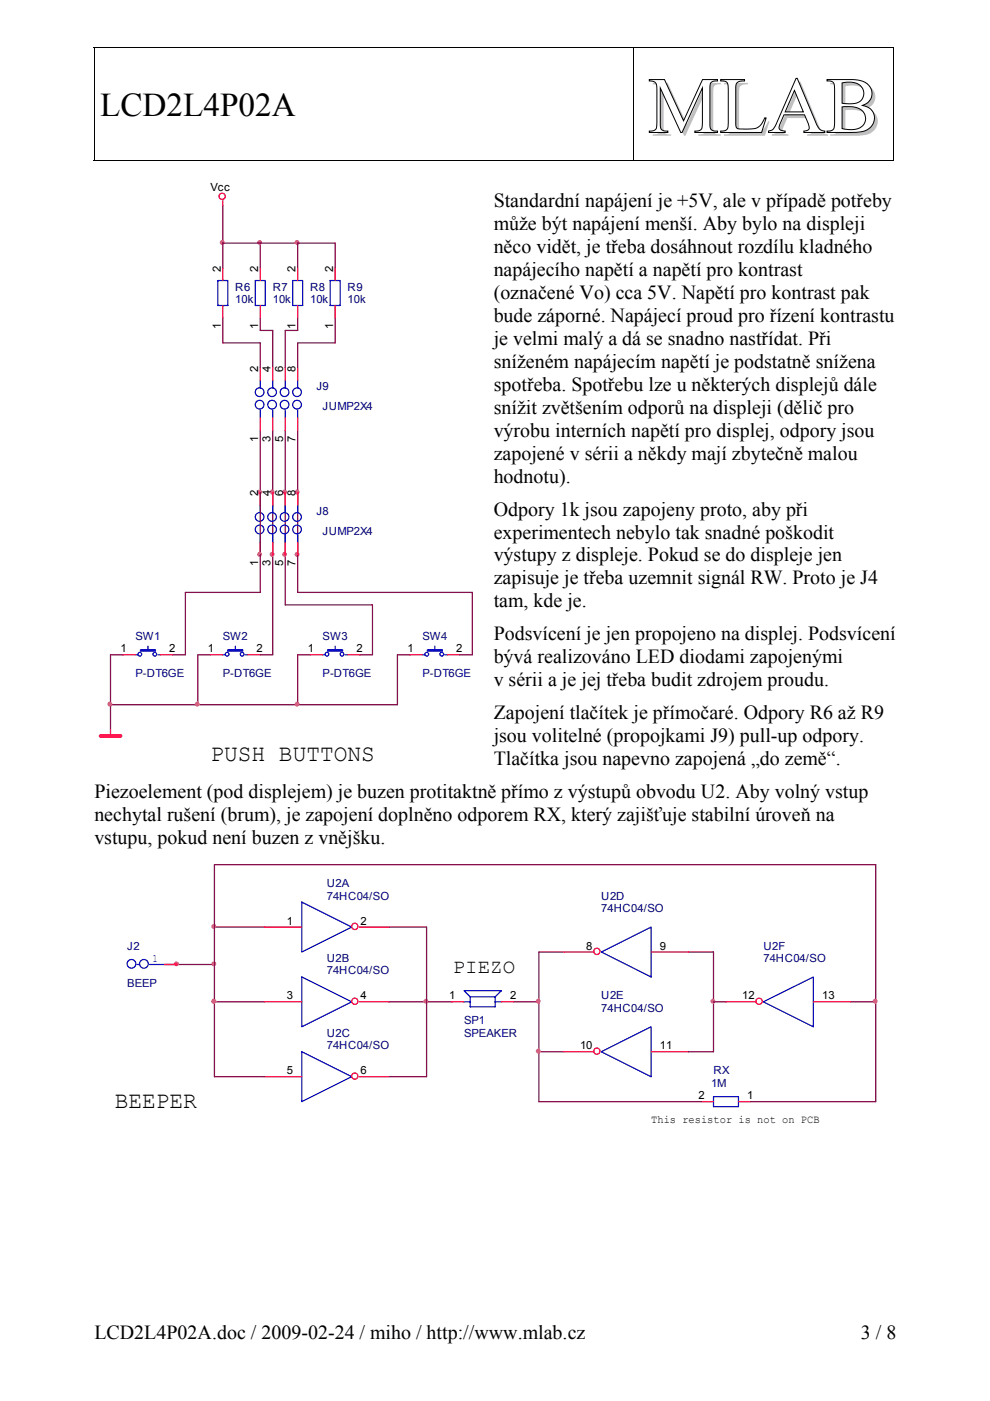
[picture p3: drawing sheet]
<svg xmlns="http://www.w3.org/2000/svg" width="210mm" height="297mm" viewBox="0 0 210 297" stroke-linecap="round" stroke-linejoin="round" font-family="sans-serif">
<g fill="#fff" stroke="#000" stroke-width=".21">
<path d="M137.7 16.9h3.2l4 8.7 4-8.7h3.2v.3a1.17 1.17 0 0 0-1.6 1.2v8.2a1.16 1.16 0 0 0 1.6 1.2v.3h-4.8v-.3a1.29 1.29 0 0 0 1.3-.3 1.29 1.29 0 0 0 .3-1.4v-7.5l-4.3 9.5h-.3l-4.3-9.5v8a1.14 1.14 0 0 0 1.6 1.2v.3h-3.9v-.3a1.29 1.29 0 0 0 1.3-.3 1.29 1.29 0 0 0 .3-1.4v-7.3a1.32 1.32 0 0 0-1.6-1.6z" fill-rule="evenodd"/>
<path d="M152.8 16.9h5.1v.3a1.36 1.36 0 0 0-1.9 1.2v8a.77 .77 0 0 0 .8 .9h2.3a2.71 2.71 0 0 0 2.8-1.8l.3-.5h.2l-.9 3.1h-8.7v-.3a1.32 1.32 0 0 0 1.6-1.7v-7.7a1.15 1.15 0 0 0-1.6-1.2z" fill-rule="evenodd"/>
<path d="M168.8 16.6h.2l4 9.3a2.25 2.25 0 0 0 1.9 1.9v.3h-4.5v-.3a.92 .92 0 0 0 1.1-.4 .92 .92 0 0 0-.1-1.1l-.8-2h-4.4l-.7 1.8a.96 .96 0 0 0 .1 1.5l.9 .2v.3h-3.6v-.3a2.38 2.38 0 0 0 1.9-2zM168.4 19.2l-1.9 4.5h3.8z" fill-rule="evenodd"/>
<path d="M175.3 16.9h5.5a4 4 0 0 1 3.9 2 2.59 2.59 0 0 1-1.8 3.5 2.77 2.77 0 0 1 2.5 2.7 2.77 2.77 0 0 1-2.5 2.8l-1.4 .2h-6.2v-.3a1.31 1.31 0 0 0 1.4-.4 1.31 1.31 0 0 0 .3-1.3v-7.2a1.3 1.3 0 0 0-.3-1.4 1.3 1.3 0 0 0-1.4-.3zM178.5 17.6v4.3a5.6 5.6 0 0 0 3.9-.5 2.31 2.31 0 0 0 .5-2.5 2.31 2.31 0 0 0-2.2-1.4l-1.1-.1zM178.5 22.7v4.6a4.3 4.3 0 0 0 4.6-.8 2.42 2.42 0 0 0-2-3.8z" fill-rule="evenodd"/>
</g>
<path d="M19.9 10h.2v.2h-.2zM189.4 10h.2v.2h-.2zM189.4 33.9h.2v.2h-.2z" fill="#000"/>
<path d="M19.9 10.1h169.7M20 10.2v23.9M134.3 10.2v23.9M189.5 10.2v23.9M19.9 34h114.3M134.4 34h55" fill="none" stroke="#000" stroke-width=".21"/>
<path d="M64 223l10.6 5.3-10.6 5.3zM151.3 232.5h5.3v2.1h-5.3z" fill="none" stroke="#00f" stroke-width=".26"/>
<path d="M56 228.3h8M148.6 233.6h2.7M156.6 233.6h2.6" fill="none" stroke="#f00" stroke-width=".26"/>
<path d="M45.5 183.3v13.3h10.5M109 212.4h5.3M151.3 212.4v10.6M114.3 223h5.2" fill="none" stroke="#800040" stroke-width=".26"/>
<circle cx="45.3" cy="196.4" r=".39" fill="#f0f" stroke="#f0f" stroke-width=".26"/>
<circle cx="75.2" cy="228.2" r=".66" fill="#fff" stroke="#f00" stroke-width=".26"/>
<path d="M95.7 212.4h2.7M106.3 212.4h2.7M172.4 212.4h8M76.2 228.3h6.3" fill="none" stroke="#f00" stroke-width=".26"/>
<path d="M185.7 183.3v29.1h-5.3M37.5 204.5h8M56 212.4h-10.5v15.9h10.5M82.5 212.4h13.2M90.4 212.4v15.9M114.3 212.4v10.6M146 201.8h5.3" fill="none" stroke="#800040" stroke-width=".26"/>
<g fill="#f0f" stroke="#f0f" stroke-width=".26">
<circle cx="45.3" cy="212.3" r=".4"/>
<circle cx="90.3" cy="212.3" r=".4"/>
<circle cx="37.4" cy="204.4" r=".39"/>
<circle cx="45.3" cy="204.4" r=".39"/>
</g>
<path d="M98.4 210h7.9l-1.3 1.3h-5.3zM98.4 212.4h1.3M99.7 211.3v2.2h5.3v-2.2M105 212.4h1.3M161.9 212.4l10.5-5.3v10.6z" fill="none" stroke="#00f" stroke-width=".26"/>
<circle cx="160.9" cy="212.3" r=".66" fill="#fff" stroke="#f00" stroke-width=".26"/>
<path d="M56 212.4h8M153.9 212.4h6.4" fill="none" stroke="#f00" stroke-width=".26"/>
<path d="M45.5 196.6v15.8M114.3 201.8h5.2" fill="none" stroke="#800040" stroke-width=".26"/>
<circle cx="45.3" cy="212.3" r=".4" fill="#f0f" stroke="#f0f" stroke-width=".26"/>
<path d="M64 207.1l10.6 5.3-10.6 5.3z" fill="none" stroke="#00f" stroke-width=".26"/>
<circle cx="75.2" cy="212.3" r=".66" fill="#fff" stroke="#f00" stroke-width=".26"/>
<path d="M76.2 212.4h6.3M138 201.8h8" fill="none" stroke="#f00" stroke-width=".26"/>
<path d="M127.5 201.8l10.5-5.2v10.5z" fill="none" stroke="#00f" stroke-width=".26"/>
<circle cx="126.5" cy="201.7" r=".66" fill="#fff" stroke="#f00" stroke-width=".26"/>
<path d="M34.9 204.5h2.6M119.5 201.8h6.4M138 223h8" fill="none" stroke="#f00" stroke-width=".26"/>
<path d="M82.5 196.6h7.9M151.3 201.8v10.6M114.3 223v10.6" fill="none" stroke="#800040" stroke-width=".26"/>
<g fill="#f0f" stroke="#f0f" stroke-width=".26">
<circle cx="114.1" cy="222.9" r=".4"/>
<circle cx="151.2" cy="212.3" r=".4"/>
</g>
<g fill="none" stroke="#00f" stroke-width=".26">
<path d="M29.1 204.5h.5M31.7 204.5h3.2M127.5 223l10.5-5.3v10.6z"/>
<circle cx="27.9" cy="204.4" r=".93"/>
<circle cx="30.5" cy="204.4" r=".92"/>
</g>
<circle cx="126.6" cy="222.9" r=".66" fill="#fff" stroke="#f00" stroke-width=".26"/>
<path d="M56 196.6h8M119.5 223h6.4" fill="none" stroke="#f00" stroke-width=".26"/>
<path d="M90.4 196.6v15.8M114.3 233.6h34.3M146 223h5.3M159.2 233.6h26.5" fill="none" stroke="#800040" stroke-width=".26"/>
<path d="M64 191.3l10.6 5.3-10.6 5.2z" fill="none" stroke="#00f" stroke-width=".26"/>
<circle cx="75.2" cy="196.4" r=".66" fill="#fff" stroke="#f00" stroke-width=".26"/>
<g fill="none" stroke="#f00" stroke-width=".26">
<path d="M47.2 42.5v1.1M47.2 56.8v2.7M55.2 56.8v2.7M63.1 56.8v2.7M71.1 56.8v2.7M47.2 64.8v2.6M55.2 64.8v2.6M55.2 78v2.6M57.8 78v2.6M60.5 78v2.6M63.1 64.8v2.6M63.1 78v2.6"/>
<path d="M71.1 64.8v2.6M55.2 88.6v2.6M57.8 88.6v2.6M60.5 88.6v2.6M63.1 88.6v2.6M55.2 104.5v2.6M55.2 115v2.7M57.8 104.5v2.6M57.8 115v2.7M60.5 104.5v2.6M60.5 115v2.7M63.1 104.5v2.6"/>
<path d="M63.1 115v2.7M26.1 138.8h2.6M34 138.8h2.7M44.6 138.8h2.6M52.5 138.8h2.7M65.8 138.8h2.6M73.7 138.8h2.6M86.9 138.8h2.7M94.8 138.8h2.7M23.4 154.7v1.3M76.2 196.6h6.3"/>
<circle cx="47.1" cy="41.6" r=".66"/>
</g>
<g fill="none" stroke="#800040" stroke-width=".26">
<path d="M47.2 43.6v13.2M47.2 51.5h23.9v5.3M55.2 51.5v5.3M63.1 51.5v5.3M47.2 67.4v5.3h8v5.3M55.2 67.4v2.7h2.6v7.9M63.1 67.4v2.7h-2.6v7.9M71.1 67.4v5.3h-8v5.3M55.2 91.2v34.4h-15.9v13.2h-2.6M57.8 91.2v47.6h-2.6M60.5 91.2v37h18.5v10.6h-2.7M63.1 91.2v34.4h37v13.2h-2.6"/>
<path d="M26.1 138.8h-2.7v15.9M44.6 138.8h-2.6v10.6M65.8 138.8h-2.7v10.6M86.9 138.8h-2.6v10.6h-60.9M45.5 183.3h140.2M114.3 201.8v10.6M151.3 212.4h2.6M185.7 212.4v21.2M82.5 228.3h7.9"/>
</g>
<g fill="#f0f" stroke="#f0f" stroke-width=".26">
<circle cx="114.1" cy="212.3" r=".4"/>
<circle cx="185.5" cy="212.3" r=".4"/>
<circle cx="55" cy="51.4" r=".39"/>
<circle cx="47.1" cy="51.4" r=".39"/>
<circle cx="63" cy="51.4" r=".39"/>
<circle cx="55" cy="104.3" r=".39"/>
<circle cx="57.7" cy="104.3" r=".39"/>
<circle cx="57.7" cy="117.5" r=".4"/>
<circle cx="63" cy="117.5" r=".4"/>
<circle cx="60.3" cy="104.3" r=".39"/>
<circle cx="63" cy="104.3" r=".39"/>
<circle cx="60.3" cy="117.5" r=".4"/>
<circle cx="55" cy="117.5" r=".4"/>
<circle cx="63" cy="149.3" r=".4"/>
<circle cx="23.3" cy="149.3" r=".4"/>
<circle cx="41.8" cy="149.3" r=".4"/>
</g>
<g fill="none" stroke="#00f" stroke-width=".26">
<path d="M46.2 59.5h2.1v5.3h-2.1zM54.1 59.5h2.1v5.3h-2.1zM62.1 59.5h2.1v5.3h-2.1zM70 59.5h2.1v5.3h-2.1zM55.2 80.6v1.6M55.2 87v1.6M57.8 80.6v1.6M57.8 87v1.6M60.5 80.6v1.6M60.5 87v1.6M63.1 80.6v1.6M63.1 87v1.6"/>
<path d="M55.2 107.1v1.6M55.2 113.5v1.5M57.8 107.1v1.6M57.8 113.5v1.5M60.5 107.1v1.6M60.5 113.5v1.5M63.1 107.1v1.6M63.1 113.5v1.5M28.7 138.8h.6M31.4 137v.8M33.5 138.8h.5M47.2 138.8h.6"/>
<path d="M49.9 137v.8M52 138.8h.5M68.4 138.8h.5M71.1 137v.8M73.2 138.8h.5M89.6 138.8h.5M92.2 137v.8M94.3 138.8h.5"/>
<circle cx="55" cy="83.2" r=".92"/>
<circle cx="55" cy="85.8" r=".92"/>
<circle cx="57.7" cy="83.2" r=".92"/>
<circle cx="57.7" cy="85.8" r=".92"/>
<circle cx="60.3" cy="83.2" r=".92"/>
<circle cx="60.3" cy="85.8" r=".92"/>
<circle cx="63" cy="85.8" r=".92"/>
<circle cx="63" cy="83.2" r=".92"/>
<circle cx="55" cy="109.6" r=".92"/>
<circle cx="55" cy="112.3" r=".92"/>
<circle cx="57.7" cy="109.6" r=".92"/>
<circle cx="57.7" cy="112.3" r=".92"/>
<circle cx="60.3" cy="109.6" r=".92"/>
<circle cx="60.3" cy="112.3" r=".92"/>
<circle cx="63" cy="109.6" r=".92"/>
<circle cx="63" cy="112.3" r=".92"/>
<circle cx="29.6" cy="138.7" r=".4"/>
<circle cx="32.8" cy="138.7" r=".4"/>
<circle cx="48.2" cy="138.7" r=".4"/>
<circle cx="51.3" cy="138.7" r=".4"/>
<circle cx="69.3" cy="138.7" r=".4"/>
<circle cx="72.5" cy="138.7" r=".4"/>
<circle cx="90.5" cy="138.7" r=".4"/>
<circle cx="93.7" cy="138.7" r=".4"/>
</g>
<g fill="#00f" stroke="#00f" stroke-width=".26">
<path d="M29.8 137.8h3.2v.2h-3.2z" fill-rule="evenodd"/>
<path d="M90.6 137.8h3.2v.2h-3.2z" fill-rule="evenodd"/>
<path d="M48.3 137.8h3.2v.2h-3.2z" fill-rule="evenodd"/>
<path d="M69.5 137.8h3.1v.2h-3.1z" fill-rule="evenodd"/>
</g>
<path d="M21.3 156h4.2" fill="none" stroke="#f00" stroke-width=".79"/>
<text font-size="16.9" fill="#c0c0c0" x="138.1" y="28.8">MLAB</text>
<text font-size="7" x="21.2" y="24.6">LCD2L4P02A</text>
<g font-size="5">
<text x="44.6" y="161.4">PUSH BUTTONS</text>
<text x="24.3" y="234.9">BEEPER</text>
</g>
<g font-size="4.2">
<text x="104.7" y="43.9">Standardní napájení je +5V, ale v případě potřeby</text>
<text x="104.7" y="48.8">může být napájení menší. Aby bylo na displeji</text>
<text x="104.7" y="53.6">něco vidět, je třeba dosáhnout rozdílu kladného</text>
<text x="104.7" y="58.5">napájecího napětí a napětí pro kontrast</text>
<text x="104.7" y="63.4">(označené Vo) cca 5V. Napětí pro kontrast pak</text>
<text x="104.7" y="68.2">bude záporné. Napájecí proud pro řízení kontrastu</text>
<text x="104.7" y="73.1">je velmi malý a dá se snadno nastřídat. Při</text>
<text x="104.7" y="78">sníženém napájecím napětí je podstatně snížena</text>
<text x="104.7" y="82.8">spotřeba. Spotřebu lze u některých displejů dále</text>
<text x="104.7" y="87.7">snížit zvětšením odporů na displeji (dělič pro</text>
<text x="104.7" y="92.6">výrobu interních napětí pro displej, odpory jsou</text>
<text x="104.7" y="97.5">zapojené v sérii a někdy mají zbytečně malou</text>
<text x="104.7" y="102.3">hodnotu).</text>
<text x="104.7" y="109.3">Odpory 1k jsou zapojeny proto, aby při</text>
<text x="104.7" y="114.2">experimentech nebylo tak snadné poškodit</text>
<text x="104.7" y="119">výstupy z displeje. Pokud se do displeje jen</text>
<text x="104.7" y="123.9">zapisuje je třeba uzemnit signál RW. Proto je J4</text>
<text x="104.7" y="128.8">tam, kde je.</text>
<text x="104.7" y="135.8">Podsvícení je jen propojeno na displej. Podsvícení</text>
<text x="104.7" y="140.6">bývá realizováno LED diodami zapojenými</text>
<text x="104.7" y="145.5">v sérii a je jej třeba budit zdrojem proudu.</text>
<text x="104.7" y="152.5">Zapojení tlačítek je přímočaré. Odpory R6 až R9</text>
<text x="104.7" y="157.4">jsou volitelné (propojkami J9) pull-up odpory.</text>
<text x="104.7" y="162.2">Tlačítka jsou napevno zapojená „do země“.</text>
<text x="20" y="169.2">Piezoelement (pod displejem) je buzen protitaktně přímo z výstupů obvodu U2. Aby volný vstup</text>
<text x="20" y="174.1">nechytal rušení (brum), je zapojení doplněno odporem RX, který zajišťuje stabilní úroveň na</text>
<text x="20" y="178.9">vstupu, pokud není buzen z vnějšku.</text>
<text x="96" y="206.3">PIEZO</text>
<text x="20" y="283.9">LCD2L4P02A.doc / 2009-02-24 / miho / http://www.mlab.cz</text>
<text x="182.5" y="283.9">3 / 8</text>
</g>
<g font-size="2.4">
<text x="44.6" y="40.4">Vcc</text>
<text x="46.8" y="57.6" transform="rotate(-90 46.8 57.6)">2</text>
<text x="54.7" y="57.6" transform="rotate(-90 54.7 57.6)">2</text>
<text x="62.7" y="57.6" transform="rotate(-90 62.7 57.6)">2</text>
<text x="70.6" y="57.6" transform="rotate(-90 70.6 57.6)">2</text>
<text x="46.8" y="69.8" transform="rotate(-90 46.8 69.8)">1</text>
<text x="54.7" y="69.8" transform="rotate(-90 54.7 69.8)">1</text>
<text x="62.7" y="69.8" transform="rotate(-90 62.7 69.8)">1</text>
<text x="70.6" y="69.8" transform="rotate(-90 70.6 69.8)">1</text>
<text x="54.7" y="78.8" transform="rotate(-90 54.7 78.8)">2</text>
<text x="57.4" y="78.8" transform="rotate(-90 57.4 78.8)">4</text>
<text x="60" y="78.8" transform="rotate(-90 60 78.8)">6</text>
<text x="62.7" y="78.8" transform="rotate(-90 62.7 78.8)">8</text>
<text x="54.7" y="93.6" transform="rotate(-90 54.7 93.6)">1</text>
<text x="57.4" y="93.6" transform="rotate(-90 57.4 93.6)">3</text>
<text x="60" y="93.6" transform="rotate(-90 60 93.6)">5</text>
<text x="62.7" y="93.6" transform="rotate(-90 62.7 93.6)">7</text>
<text x="54.7" y="105.3" transform="rotate(-90 54.7 105.3)">2</text>
<text x="57.4" y="105.3" transform="rotate(-90 57.4 105.3)">4</text>
<text x="60" y="105.3" transform="rotate(-90 60 105.3)">6</text>
<text x="62.7" y="105.3" transform="rotate(-90 62.7 105.3)">8</text>
<text x="54.7" y="120.1" transform="rotate(-90 54.7 120.1)">1</text>
<text x="57.4" y="120.1" transform="rotate(-90 57.4 120.1)">3</text>
<text x="60" y="120.1" transform="rotate(-90 60 120.1)">5</text>
<text x="62.7" y="120.1" transform="rotate(-90 62.7 120.1)">7</text>
<text x="25.5" y="138.3">1</text>
<text x="35.9" y="138.3">2</text>
<text x="44.1" y="138.3">1</text>
<text x="54.4" y="138.3">2</text>
<text x="65.2" y="138.3">1</text>
<text x="75.6" y="138.3">2</text>
<text x="86.4" y="138.3">1</text>
<text x="96.7" y="138.3">2</text>
<text x="60.8" y="196">1</text>
<text x="76.4" y="196">2</text>
<text x="124.3" y="201.3">8</text>
<text x="139.9" y="201.3">9</text>
<text x="60.8" y="211.9">3</text>
<text x="76.4" y="211.9">4</text>
<text x="95.2" y="211.9">1</text>
<text x="108.2" y="211.9">2</text>
<text x="157.4" y="211.9">12</text>
<text x="174.3" y="211.9">13</text>
<text x="60.8" y="227.8">5</text>
<text x="76.4" y="227.8">6</text>
<text x="123" y="222.5">10</text>
<text x="139.9" y="222.5">11</text>
<text x="148.1" y="233.1">2</text>
<text x="158.4" y="233.1">1</text>
<text x="138.1" y="238.1">This resistor is not on PCB</text>
</g>
<g font-size="2.4" fill="#000080">
<text x="49.9" y="61.6">R6</text>
<text x="49.9" y="64.2">10k</text>
<text x="57.8" y="61.6">R7</text>
<text x="57.8" y="64.2">10k</text>
<text x="65.8" y="61.6">R8</text>
<text x="65.8" y="64.2">10k</text>
<text x="73.7" y="61.6">R9</text>
<text x="73.7" y="64.2">10k</text>
<text x="67.1" y="82.8">J9</text>
<text x="68.4" y="87">JUMP2X4</text>
<text x="67.1" y="109.2">J8</text>
<text x="68.4" y="113.5">JUMP2X4</text>
<text x="28.7" y="135.7">SW1</text>
<text x="47.2" y="135.7">SW2</text>
<text x="68.4" y="135.7">SW3</text>
<text x="89.6" y="135.7">SW4</text>
<text x="28.7" y="143.6">P-DT6GE</text>
<text x="47.2" y="143.6">P-DT6GE</text>
<text x="68.4" y="143.6">P-DT6GE</text>
<text x="89.6" y="143.6">P-DT6GE</text>
<text x="69.3" y="188.1">U2A</text>
<text x="69.3" y="190.7">74HC04/SO</text>
<text x="127.5" y="190.7">U2D</text>
<text x="127.5" y="193.4">74HC04/SO</text>
<text x="27" y="201.3">J2</text>
<text x="69.3" y="204">U2B</text>
<text x="161.9" y="201.3">U2F</text>
<text x="161.9" y="204">74HC04/SO</text>
<text x="27" y="209.3">BEEP</text>
<text x="69.3" y="206.6">74HC04/SO</text>
<text x="127.5" y="211.9">U2E</text>
<text x="127.5" y="214.5">74HC04/SO</text>
<text x="69.3" y="219.8">U2C</text>
<text x="98.4" y="217.2">SP1</text>
<text x="98.4" y="219.8">SPEAKER</text>
<text x="69.3" y="222.5">74HC04/SO</text>
<text x="151.3" y="227.8">RX</text>
<text x="150.8" y="230.4">1M</text>
</g>
<text font-size="2.4" fill="#00f" x="32.2" y="204">1</text>
</svg>
